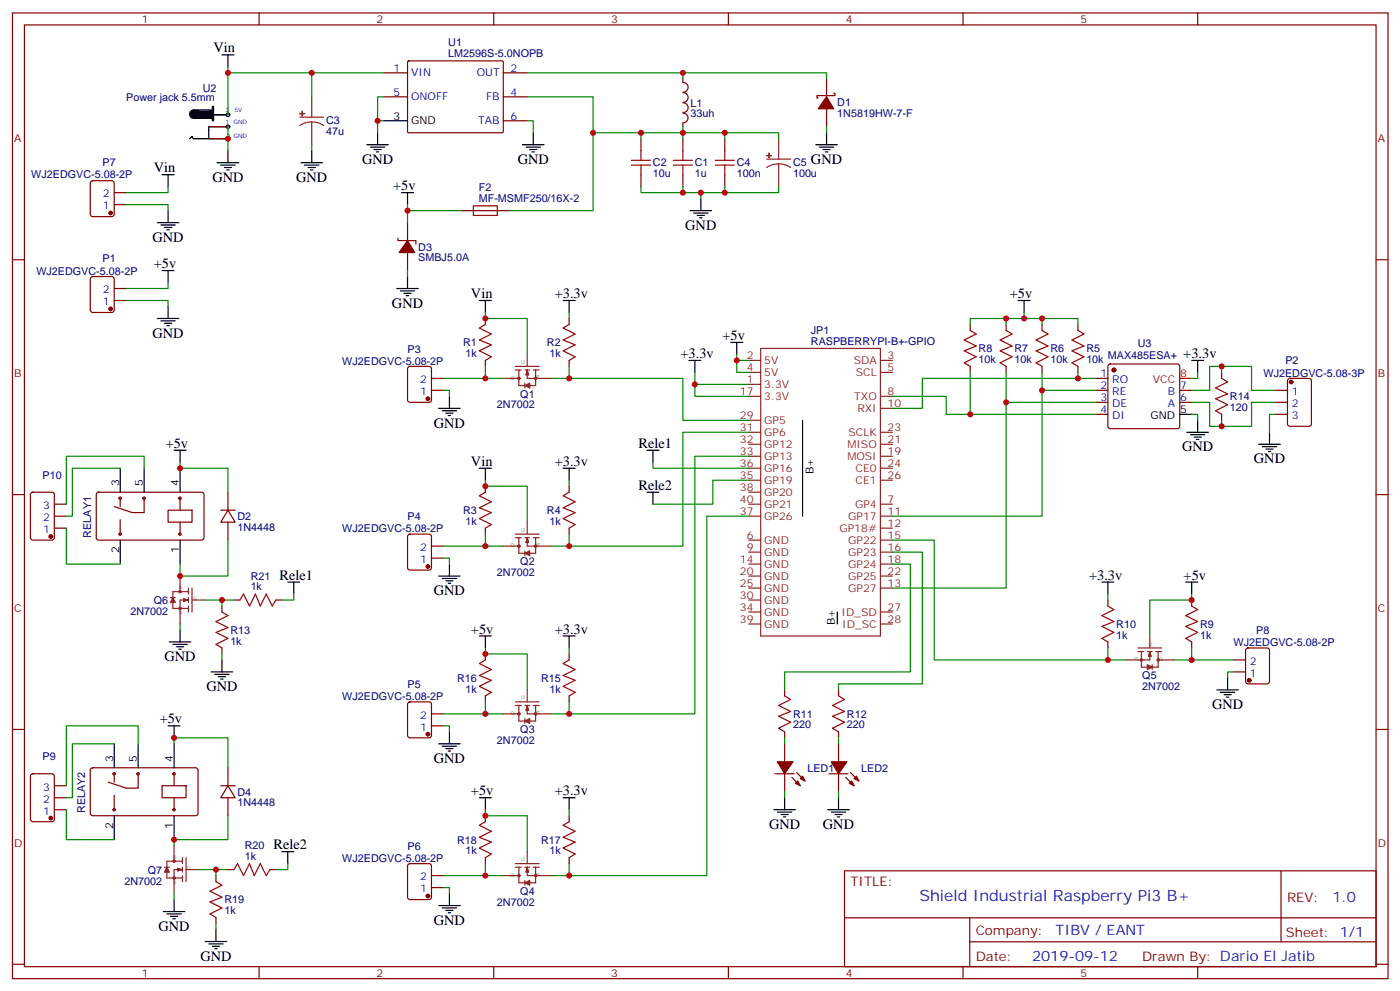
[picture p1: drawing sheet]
<svg xmlns="http://www.w3.org/2000/svg" width="413mm" height="292mm" viewBox="0 0 413 292" stroke-linecap="round" stroke-linejoin="round" font-family="sans-serif">
<g fill="none" stroke="#870000" stroke-width=".35">
<path d="M3.7 3.8h405.3v284.3h-405.3zM7.2 7.3h398.3v277.3h-398.3zM76.3 3.8v3.5M120.1 18.1l.3-.2 27.7 .1 .2 .3v20.6l-.3 .2-27.7-.1-.2-.3zM145.5 3.8v3.5M214.6 3.8v3.5M283.8 3.8v3.5M352.9 3.8v3.5M61.9 37.3h5.3M113 28.5h7.1M113 21.4h7.1M148.3 28.5h7.1"/>
<path d="M148.3 21.4h7.1M148.3 35.6h7.1M201.2 23.2v1.1M201.2 36.3v1M201.2 24.3a1.41 1.41 0 0 1 1.6 1.4 1.41 1.41 0 0 1-1.6 1.4M201.2 27.3a1.41 1.41 0 0 1 1.6 1.4 1.41 1.41 0 0 1-1.6 1.4M201.2 30.3a1.41 1.41 0 0 1 1.6 1.4 1.41 1.41 0 0 1-1.6 1.4M201.2 33.3a1.41 1.41 0 0 1 1.5 1.4 1.41 1.41 0 0 1-1.5 1.4M243.6 23.2v5.3M243.6 32v5.3M245.7 27.4h.3v.8h-5.3v.7h.4M26.8 53.4l.5-.2h5.6l.7 .4 .1 9.5-.5 .6-5.9 .1-.6-.5-.1-9.4z"/>
<path d="M33.7 56.7h3.5M61.9 40.9h5.3M188.9 40.9v3.5M188.9 51.4v3.6M201.2 40.9v3.5M201.2 51.4v3.6M213.6 40.9v3.5M213.6 51.4v3.6M3.7 76.5h3.5M33.7 60.3h3.5M117.3 70.1v.7h5.3v1.1M120.1 65.5v5.3"/>
<path d="M120.1 74.4v5.3M136 62h14.1M405.5 76.5h3.5M26.8 81.6l.5-.2h5.6l.7 .5 .1 9.4-.5 .6-5.9 .1-.6-.5-.1-9.4zM33.7 88.5h3.5M33.7 84.9h3.5M143 93.8v1.7M167.7 93.8v1.7M285.9 95.5v1.8M296.5 95.5v1.8M307.1 95.5v1.8M317.6 95.5v1.8"/>
<path d="M120.3 108.1l.5-.2h5.6l.7 .4v9.5l-.4 .6-5.9 .1-.7-.5v-9.4zM127.1 111.4h3.6M127.1 114.9h3.6M143 106.1v1.8M167.7 106.1v1.8M285.9 107.9v1.7M296.5 107.9v1.7M307.1 107.9v1.7M317.6 107.9v1.7M322.9 111.4h3.6M322.9 114.9h3.6M322.9 118.5h3.6"/>
<path d="M326.7 107.4l.5-.2h19.7l.5 .2 .2 .5v17.6l-.2 .5-.5 .2h-19.7l-.5-.2-.2-.5v-17.6zM347.6 114.9h3.6M347.6 118.5h3.6M360 109.6v1.8M375.8 114.9h3.6M375.8 118.5h3.6M379.6 111.6l.5-.2h5.6l.7 .4v13l-.4 .7h-5.9l-.7-.4v-13zM322.9 122h3.6M360 122v1.8M375.8 122h3.6M3.7 145.6h3.5M9.2 145.1l.5-.2h5.6l.7 .5v12.9l-.4 .7h-5.9l-.7-.4v-13z"/>
<path d="M16 155.5h3.5M16 152h3.5M16 148.4h3.5M28.6 145.1l.5-.2 30.6 .1 .4 .6-.1 13-.6 .4h-30.6l-.4-.7v-12.7zM35.4 146.7v2.5M35.4 153v4.3M42.5 146.7v4.2h-3.6l-5.2-1.7M49.5 150.2h7.1v3.5h-7.1zM53.1 146.7v3.5M53.1 153.7v3.6M65.1 150.2h4.2M67.2 150.2l2.1 3.5h-4.2z"/>
<path d="M67.2 144.9v5.3M67.2 153.7v5.3M120.3 157.5l.5-.2h5.6l.7 .4v9.4l-.4 .7-5.9 .1-.7-.5v-9.4zM143 143.2v1.7M143 155.5v1.8M167.7 143.2v1.7M167.7 155.5v1.8M405.5 145.6h3.5M65.4 178.4v1.8M68.9 176.7h1.8M81.3 176.7h1.7M127.1 164.3h3.6"/>
<path d="M127.1 160.8h3.6M326.5 176.7v1.7M351.2 176.7v1.7M65.4 190.8v1.7M143 192.5v1.8M167.7 192.5v1.8M326.5 189v1.8M351.2 189v1.8M363.5 197.8h3.5M363.5 194.3h3.5M367.3 191l.4-.2h5.7l.6 .4 .1 9.5-.5 .6-5.9 .1-.6-.5-.1-9.4zM3.7 214.8h3.5"/>
<path d="M120.3 206.9l.5-.2h5.6l.7 .4v9.4l-.4 .7h-5.9l-.7-.4v-9.4zM127.1 213.7h3.6M127.1 210.2h3.6M143 204.9v1.8M167.7 204.9v1.8M231.2 203.1v1.8M231.2 215.5v1.7M231.2 219v5.3M247.1 203.1v1.8M247.1 215.5v1.7M247.1 219v5.3M405.5 214.8h3.5"/>
<path d="M9.2 228l.5-.2h5.6l.7 .5v12.9l-.4 .7h-5.9l-.7-.4v-13zM16 238.4h3.5M16 234.9h3.5M16 231.4h3.5M26.8 226.3l.5-.2h30.6l.4 .7v12.9l-.7 .5-30.6-.1-.4-.6v-12.7zM33.7 227.8v2.5M33.7 234.2v4.2M40.7 227.8v4.3h-3.5l-5.3-1.8M47.8 231.4h7v3.5h-7zM51.3 227.8v3.6M51.3 234.9v3.5M65.1 231.4h4.2"/>
<path d="M67.2 231.4l2.1 3.5h-4.2zM67.2 226.1v5.3M67.2 234.9v5.3M228.4 227.8h5.6M231.2 227.8v5.3M233.3 228.9l2.5 2.5M234.7 227.5l2.5 2.4M244.3 227.8h5.6M247.1 227.8v5.3M249.2 228.9l2.5 2.5M250.6 227.5l2.5 2.4M63.6 257.8v1.8"/>
<path d="M67.2 256h1.7M79.5 256h1.8M120.3 254.5l.5-.2h5.6l.7 .4v9.5l-.4 .6-5.9 .1-.7-.5v-9.4zM127.1 257.8h3.6M143 240.2v1.7M143 252.5v1.8M167.7 240.2v1.7M167.7 252.5v1.8M248.8 256.4h156.7v28.2h-156.7zM377.5 256.4v20.9M63.6 270.2v1.7M127.1 261.3h3.6"/>
<path d="M248.9 270.2h156.5M285.8 277.3h119.6M285.8 270.2v14.2M3.7 283.9h3.5M76.3 284.6v3.5M145.5 284.6v3.5M214.6 284.6v3.5M283.8 284.6v3.5M352.9 284.6v3.5M405.5 283.9h3.5"/>
<circle cx="35.4" cy="146.7" r=".35"/>
<circle cx="35.4" cy="157.3" r=".35"/>
<circle cx="42.5" cy="146.7" r=".35"/>
<circle cx="53.1" cy="146.7" r=".35"/>
<circle cx="53.1" cy="157.3" r=".35"/>
<circle cx="33.7" cy="227.8" r=".35"/>
<circle cx="33.7" cy="238.4" r=".35"/>
<circle cx="40.7" cy="227.8" r=".35"/>
<circle cx="51.3" cy="238.4" r=".35"/>
<circle cx="51.3" cy="227.8" r=".35"/>
</g>
<g fill="none" stroke="#8c2424" stroke-width=".35">
<path d="M88.3 34.5h7.1M91.9 35.9l1.8 .2 1.7 .9M91.9 35.9l-1.9 .3-1.7 .8M91.9 28.5v6M91.9 35.9v6.7M225.9 46.8h7.1M229.4 48.3l1.9 .2 1.7 .8M229.4 48.3l-1.8 .2-1.7 .8M229.4 40.9v5.9M229.4 48.3v6.7M148.3 111.4h4.6M151.8 108.9h1.8"/>
<path d="M151.8 107.9h7.1M152.9 108.9v4.6h2.5M154.7 108.9h1.4M154.7 113.5l1.4-.7v1.4zM154.7 112.8v1.4M155 110.3h.7M155 110.3l.4-1 .3 1M155.4 108.9v2.5h7M155.4 104.4v3.5M155.4 108.9l.3 1.4M155.4 108.9l-.4 1.4M155.4 109.6l.3 .7"/>
<path d="M155.4 113.5l.7 .4M155.4 113.5l.3 .4M155.7 113.2l-.3 .3M156.1 113.2l-.7 .3M157.1 108.9h1.8M157.8 108.9v4.6h-2.1M220.6 113.2h3.6M220.6 106.1h3.6M220.6 109.6h3.6M220.6 116.7h3.6M224.2 102.6h35.2v84.7h-35.2zM259.4 106.1h3.6"/>
<path d="M259.4 109.6h3.6M259.4 116.7h3.6M220.6 134.3h3.6M220.6 130.8h3.6M220.6 127.3h3.6M220.6 137.9h3.6M220.6 123.8h3.6M259.4 134.3h3.6M259.4 130.8h3.6M259.4 127.3h3.6M259.4 137.9h3.6M259.4 120.2h3.6"/>
<path d="M151.8 158.3h1.8M151.8 157.3h7.1M152.9 158.3v4.6h2.5M154.7 158.3h1.4M155 159.7h.7M155 159.7l.4-1 .3 1M155.4 153.7v3.6M155.4 158.3v2.5h7M155.4 158.3l.3 1.4M155.4 158.3l-.4 1.4M155.4 159l.3 .7M157.1 158.3h1.8"/>
<path d="M157.8 158.3v4.6h-2.1M220.6 148.4h3.6M220.6 152h3.6M220.6 159h3.6M220.6 141.4h3.6M220.6 144.9h3.6M259.4 148.4h3.6M259.4 152h3.6M259.4 159h3.6M259.4 141.4h3.6M259.4 155.5h3.6M50.2 176h1.4"/>
<path d="M50.9 177v2.1h4.6M50.9 176l.7 1.4h-1.4zM50.9 176.7l-.3 .7M50.9 176.7l.4 .7M50.9 176.7l-.3 .3M50.9 176.7l.4 .3M53.1 169.6v4.6M54.1 176.3l1.4 .4M54.1 176.3v.7M54.1 176.3l1.1 .4-1.1 .3M54.8 176.7l-.7 .3M55.5 174.2h-4.6v2.5"/>
<path d="M55.5 176.7h-2.4v7M55.5 173.1v1.8M55.5 176v1.4M55.5 178.4v1.8M55.5 176.7l-1.4 .3M56.6 176.7h3.5M56.6 173.1v7.1M148.3 160.8h4.6M154.7 162.9l1.4-.7v1.4zM154.7 162.2v1.4M155.4 162.9l.7 .4M155.4 162.9l.3 .4"/>
<path d="M155.7 162.6l-.3 .3M156.1 162.6l-.7 .3M220.6 162.6h3.6M220.6 173.1h3.6M220.6 169.6h3.6M220.6 166.1h3.6M220.6 176.7h3.6M259.4 162.6h3.6M259.4 173.1h3.6M259.4 169.6h3.6M259.4 166.1h3.6M220.6 180.2h3.6"/>
<path d="M220.6 183.7h3.6M259.4 180.2h3.6M259.4 183.7h3.6M335.3 191.8h1.7M335.3 190.8h7M336.3 191.8v4.6h2.2M338.1 191.8h1.4M338.1 195.7l1.4 .7-1.4 .7zM338.1 196.1l.7 .3M338.5 193.3h.7M338.5 193.3l.3-1.1 .4 1.1M338.5 196.1l.3 .3"/>
<path d="M338.8 191.8v2.5h-7M338.8 187.3v3.5M338.8 191.8l-.3 1.5M338.8 191.8l.4 1.5M338.8 192.5l-.3 .8M338.8 196.4l-.7 .4M338.8 196.4l-.3 .4M339.5 195.7v1.4M340.6 191.8h1.7M341.3 191.8v4.6h-2.5M341.3 194.3h4.6M148.3 210.2h4.6"/>
<path d="M151.8 207.7h1.8M151.8 206.7h7.1M152.9 207.7v4.6h2.5M154.7 212.3l1.4-.7v1.4zM154.7 211.6v1.4M154.7 207.7h1.4M155 209.1h.7M155 209.1l.4-1 .3 1M155.4 203.1v3.6M155.4 207.7v2.5h7M155.4 207.7l.3 1.4M155.4 207.7l-.4 1.4"/>
<path d="M155.4 208.4l.3 .7M155.4 212.3l.7 .4M155.4 212.3l.3 .4M155.7 211.9l-.3 .4M156.1 211.9l-.7 .4M157.1 207.7h1.8M157.8 207.7v4.6h-2.1M48.5 255.3h1.4M49.2 255.3l.7 1.5h-1.4zM49.2 256.4v2.1h4.6M49.2 256l-.4 .8M49.2 256l.3 .8"/>
<path d="M49.2 256l-.4 .4M49.2 256l.3 .4M51.3 249v4.6M52.4 255.7l1.4 .3M52.4 255.7v.7M52.4 255.7l1 .3-1 .4M53.1 256l-.7 .4M53.8 253.6h-4.6v2.4M53.8 256h-2.5v7.1M53.8 252.5v1.8M53.8 255.3v1.5M53.8 257.8v1.8"/>
<path d="M53.8 256l-1.4 .4M54.8 252.5v7.1M54.8 256h3.5M148.3 257.8h4.6M151.8 255.3h1.8M151.8 254.3h7.1M152.9 255.3v4.6h2.5M154.7 259.9l1.4-.7v1.4zM154.7 259.2v1.4M154.7 255.3h1.4M155 256.8h.7M155 256.8l.4-1.1 .3 1.1"/>
<path d="M155.4 250.8v3.5M155.4 255.3v2.5h7M155.4 255.3l.3 1.5M155.4 255.3l-.4 1.5M155.4 256l.3 .8M155.4 259.9l.7 .4M155.4 259.9l.3 .4M155.7 259.6l-.3 .3M156.1 259.6l-.7 .3M157.1 255.3h1.8M157.8 255.3v4.6h-2.1"/>
<circle cx="152.9" cy="111.4" r=".35"/>
<circle cx="157.8" cy="111.4" r=".35"/>
<circle cx="53.1" cy="174.2" r=".35"/>
<circle cx="53.1" cy="179.1" r=".35"/>
<circle cx="152.9" cy="160.8" r=".35"/>
<circle cx="157.8" cy="160.8" r=".35"/>
<circle cx="336.3" cy="194.3" r=".35"/>
<circle cx="341.3" cy="194.3" r=".35"/>
<circle cx="152.9" cy="210.2" r=".35"/>
<circle cx="157.8" cy="210.2" r=".35"/>
<circle cx="51.3" cy="253.6" r=".35"/>
<circle cx="51.3" cy="258.5" r=".35"/>
<circle cx="152.9" cy="257.8" r=".35"/>
<circle cx="157.8" cy="257.8" r=".35"/>
</g>
<g fill="none" stroke="#000" stroke-width=".35">
<path d="M65.4 16.2h3.5M67.2 16.2v3.5M56.6 32.7h2.1l.4 .7h-3.2l2.8-.3h-2.5l.4-.4-.4 1.4v-.7l3.9 .4-2.1 .7h-1.4v-.7l-.4 .7 1.1-1.1-.7 .4h2.1l-1.4 .3-.4 .4v-.7l1.4 .3-.3 .4-1.1-.4h1.1M56.9 32.4h5.7v2.5h-5.3h.7M58 32.7h4.6l-4.3 .4h3.9M58.3 33.1h4.3v.3h-4.3v.4h4.3v.3h-4.3v.4h4.3v.4h-4.6v-.4h.7M61.9 33.8h5.3M62.6 32.4v-1.1h.3v3.9h-.3v-1.4M62.9 34.5l-.3 .4v.7h.3v-.7M66.5 37.3h-5v3.6M111.3 39.1v3.5M113 35.6h7.1"/>
<path d="M157.1 39.1v3.5M243.6 39.1v3.5M47.8 51.4h3.5M49.5 51.4v3.6M55.9 40.9l.7-.8 .3 .8h9.6M64 47.9h6.3M65.1 48.6h4.2M66.1 49.3h2.1M66.8 50h.7M67.2 44.4v3.5M88.7 47.9h6.3M89.7 48.6h4.3"/>
<path d="M90.8 49.3h2.1M91.5 50h.7M91.9 44.4v3.5M108.1 42.6h6.3M109.1 43.3h4.3M110.2 44h2.1M110.9 44.7h.7M118.3 56.7h3.5M120.1 56.7v3.6M154 42.6h6.3M155 43.3h4.2M156.1 44h2.1"/>
<path d="M156.8 44.7h.7M206.5 58.5v3.5M240.4 42.6h6.3M241.4 43.3h4.3M242.5 44h2.1M243.2 44.7h.7M46.4 65.5h6.3M47.4 66.3h4.2M47.8 79.7h3.5M48.5 67h2.1M49.2 67.7h.7M49.5 62v3.5"/>
<path d="M49.5 79.7v3.5M203.3 62h6.4M204.4 62.7h4.2M205.5 63.4h2.1M206.2 64.1h.7M46.4 93.8h6.3M47.4 94.5h4.2M48.5 95.2h2.1M49.2 95.9h.7M49.5 90.2v3.6M116.9 84.9h6.4M118 85.7h4.2"/>
<path d="M119 86.4h2.1M119.7 87.1h.7M120.1 81.4v3.5M141.3 88.5h3.5M143 88.5v3.5M165.9 88.5h3.6M167.7 88.5v3.5M300 88.5h3.5M301.8 88.5v3.5M132.4 116.7v3.5M203 106.1h3.5M204.8 106.1v3.5"/>
<path d="M215.3 100.8h3.6M217.1 100.8v3.6M351.2 106.1h3.5M352.9 106.1v3.5M35.4 137.9v7M42.5 137.9v7M51.3 132.6h3.5M53.1 132.6v3.5M53.1 137.9v7M129.3 120.2h6.3M130.3 120.9h4.2M131.4 121.6h2.1"/>
<path d="M132.1 122.3h.7M141.3 137.9h3.5M143 137.9v3.5M165.9 137.9h3.6M167.7 137.9v3.5M190.6 132.6h3.6M192.4 132.6v3.5M236.5 123.8v28.2M347.6 122h3.6M349.7 127.3h6.4M350.8 128h4.2M351.9 128.7h2.1"/>
<path d="M352.6 129.4h.7M352.9 123.8v3.5M370.9 130.8h6.4M372 131.5h4.2M373 132.2h2.1M373.7 132.9h.7M374.1 127.3v3.5M35.4 159v7.1M53.1 159v7.1M190.6 144.9h3.6M192.4 144.9v3.5M84.8 171.4h3.5"/>
<path d="M86.6 171.4v3.5M129.3 169.6h6.3M130.3 170.3h4.2M131.4 171h2.1M132.1 171.7h.7M132.4 166.1v3.5M324.7 171.4h3.5M326.5 171.4v3.5M349.4 171.4h3.5M351.2 171.4v3.5M49.9 189h6.3M50.9 189.7h4.3"/>
<path d="M52 190.4h2.1M52.7 191.1h.7M53.1 185.5v3.5M62.2 197.8h6.4M63.3 198.5h4.2M64.3 199.2h2.2M65.1 200h.7M65.4 194.3v3.5M141.3 187.3h3.5M143 187.3v3.5M165.9 187.3h3.6M167.7 187.3v3.5"/>
<path d="M246.7 180.2v3.5M361.7 199.6v3.5M33.7 219v7.1M40.7 219v7.1M49.5 213.7h3.6M51.3 213.7v3.5M51.3 219v7.1M129.3 219h6.3M130.3 219.7h4.2M132.4 215.5v3.5M358.6 203.1h6.3M359.6 203.8h4.3"/>
<path d="M360.7 204.5h2.1M361.4 205.2h.7M131.4 220.4h2.1M132.1 221.1h.7M141.3 234.9h3.5M143 234.9v3.5M165.9 234.9h3.6M167.7 234.9v3.5M228 238.4h6.4M229.1 239.1h4.2M230.2 239.8h2.1M231.2 234.9v3.5"/>
<path d="M243.9 238.4h6.4M245 239.1h4.2M246 239.8h2.1M247.1 234.9v3.5M33.7 240.2v7M51.3 240.2v7M83 250.8h3.6M84.8 250.8v3.5M230.9 240.5h.7M246.7 240.5h.7M48.1 268.4h6.4M49.2 269.1h4.2"/>
<path d="M50.2 269.8h2.2M50.9 270.5h.7M51.3 264.9v3.5M60.5 277.2h6.3M61.5 277.9h4.3M62.6 278.6h2.1M63.3 279.3h.7M63.6 273.7v3.5M129.3 266.6h6.3M130.3 267.3h4.2M131.4 268h2.1M132.1 268.7h.7"/>
<path d="M132.4 263.1v3.5"/>
<circle cx="57.1" cy="33.6" r="1.23"/>
<circle cx="67.2" cy="33.8" r=".53"/>
<circle cx="67.2" cy="37.3" r=".53"/>
<circle cx="67.2" cy="40.9" r=".53"/>
</g>
<g fill="none" stroke="#a10000" stroke-width=".35">
<path d="M186.1 48.6h5.6M186.1 47.2h5.6M188.9 44.4v2.8M188.9 48.6v2.8M198.4 48.6h5.6M198.4 47.2h5.6M201.2 44.4v2.8M201.2 48.6v2.8M210.7 48.6h5.7M210.7 47.2h5.7M213.6 44.4v2.8M213.6 48.6v2.8"/>
<path d="M139.5 60.6h7v2.8h-7zM143 95.5l-1.7 1.1 3.5 1.8-3.5 1.7 3.5 1.4-3.5 1.8 3.5 1.8-1.8 1M167.7 95.5l-1.8 1.1 3.6 1.8-3.6 1.7 3.6 1.4-3.6 1.8 3.6 1.8-1.8 1M285.9 97.3l1.8 1.1-3.6 1.7 3.6 1.8-3.6 1.4 3.6 1.8-3.6 1.7 1.8 1.1M296.5 97.3l1.7 1.1-3.5 1.7 3.5 1.8-3.5 1.4 3.5 1.8-3.5 1.7 1.8 1.1M307.1 97.3l1.7 1.1-3.5 1.7 3.5 1.8-3.5 1.4 3.5 1.8-3.5 1.7 1.8 1.1M317.6 97.3l1.8 1.1-3.5 1.7 3.5 1.8-3.5 1.4 3.5 1.8-3.5 1.7 1.7 1.1M360 111.4l1.7 1.1-3.5 1.7 3.5 1.8-3.5 1.4 3.5 1.8-3.5 1.7 1.8 1.1M143 144.9l-1.7 1.1 3.5 1.7-3.5 1.8 3.5 1.4-3.5 1.8 3.5 1.7-1.8 1.1M167.7 144.9l-1.8 1.1 3.6 1.7-3.6 1.8 3.6 1.4-3.6 1.8 3.6 1.7-1.8 1.1M70.7 176.7l1.1-1.8 1.7 3.5 1.8-3.5 1.4 3.5 1.8-3.5 1.7 3.5 1.1-1.7M326.5 178.4l1.7 1.1-3.5 1.8 3.5 1.7-3.5 1.4 3.5 1.8-3.5 1.8 1.8 1"/>
<path d="M351.2 178.4l1.7 1.1-3.5 1.8 3.5 1.7-3.5 1.4 3.5 1.8-3.5 1.8 1.8 1M65.4 180.2l1.8 1.1-3.6 1.7 3.6 1.8-3.6 1.4 3.6 1.8-3.6 1.7 1.8 1.1M143 194.3l-1.7 1.1 3.5 1.7-3.5 1.8 3.5 1.4-3.5 1.8 3.5 1.7-1.8 1.1M167.7 194.3l-1.8 1.1 3.6 1.7-3.6 1.8 3.6 1.4-3.6 1.8 3.6 1.7-1.8 1.1M231.2 204.9l1.8 1.1-3.6 1.7 3.6 1.8-3.6 1.4 3.6 1.8-3.6 1.7 1.8 1.1M247.1 204.9l1.7 1.1-3.5 1.7 3.5 1.8-3.5 1.4 3.5 1.8-3.5 1.7 1.8 1.1M63.6 259.6l1.8 1-3.5 1.8 3.5 1.8-3.5 1.4 3.5 1.7-3.5 1.8 1.7 1.1M68.9 256l1.1-1.7 1.8 3.5 1.7-3.5 1.4 3.5 1.8-3.5 1.8 3.5 1-1.8M143 241.9l-1.7 1.1 3.5 1.8-3.5 1.7 3.5 1.4-3.5 1.8 3.5 1.8-1.8 1M167.7 241.9l-1.8 1.1 3.6 1.8-3.6 1.7 3.6 1.4-3.6 1.8 3.6 1.8-1.8 1"/>
</g>
<g fill="#870000" stroke="#870000" stroke-width=".35">
<path d="M243.6 28.5l2.1 3.5h-4.6z"/>
<path d="M120.1 70.8l2.1 3.6h-4.6z"/>
<path d="M235.1 229.9l.7 1.5-1.4-.8z"/>
<path d="M235.8 229.2l.7-.7 .7 1.4z"/>
<path d="M229.1 224.3h4.6l-2.5 3.5z"/>
<path d="M251 229.9l.7 1.5-1.4-.8z"/>
<path d="M251.7 229.2l.7-.7 .7 1.4z"/>
<path d="M245 224.3h4.6l-2.5 3.5z"/>
<circle cx="328.2" cy="108.9" r=".53"/>
<circle cx="32.6" cy="90.9" r=".53"/>
<circle cx="380.4" cy="112.5" r=".53"/>
<circle cx="126.1" cy="117.4" r=".53"/>
<circle cx="126.1" cy="166.8" r=".53"/>
<circle cx="126.1" cy="216.2" r=".53"/>
<circle cx="126.1" cy="263.8" r=".53"/>
<circle cx="32.6" cy="62.7" r=".53"/>
<circle cx="368.1" cy="200.3" r=".53"/>
<circle cx="15" cy="240.9" r=".53"/>
<circle cx="15" cy="158" r=".53"/>
</g>
<path d="M347.6 111.4h3.6" fill="none" stroke="#f00" stroke-width=".35"/>
<g fill="#8c2424" stroke="#8c2424" stroke-width=".35">
<path d="M88.3 33.4l1.4 .1z"/>
<path d="M89 32.7l.1 1.4z"/>
<path d="M225.9 45.8h1.4z"/>
<path d="M226.6 45.1l.1 1.4z"/>
</g>
<g fill="none" stroke="#008700" stroke-width=".35">
<path d="M67.2 19.7v14.1M67.2 37.3v7.1M67.2 21.4h45.8M91.9 21.4v7.1M113 35.6h-1.7v3.5M113 28.5h-1.7v7.1M155.4 35.6h1.7v3.5M155.4 21.4h45.8v1.8M155.4 28.5h19.4v10.6h14.1M174.8 39.1v22.9h-24.7M201.2 21.4h42.4v1.8M201.2 37.3v3.6"/>
<path d="M213.6 39.1h15.8v1.8M243.6 37.3v1.8M49.5 55v1.7h-12.3M91.9 42.6v1.8M188.9 40.9v-1.8h24.7v1.8M188.9 55v1.7h12.3M201.2 55v1.7h12.4v-1.7M206.5 56.7v1.8M229.4 55v1.7h-15.8M37.2 60.3h12.3v1.7M120.1 60.3v5.2M120.1 79.7v1.7"/>
<path d="M120.1 62h15.9M37.2 88.5h12.3v1.7M49.5 83.2v1.7h-12.3M143 92v1.8h12.4v10.6M167.7 92v1.8M285.9 95.5v-1.7h31.7v1.7M296.5 93.8v1.7M301.8 92v1.8M307.1 93.8v1.7M130.7 114.9h1.7v1.8M130.7 111.4h12.3M143 107.9v3.5h5.3"/>
<path d="M167.7 107.9v3.5h-5.3M167.7 111.4h33.5v12.4h19.4M204.8 109.6v3.6h15.8M204.8 113.2v3.5h15.8M217.1 104.4v1.7h3.5M217.1 106.1v3.5h3.5M263 116.7h15.8v5.3h7.1M285.9 109.6v12.4h37M296.5 109.6v8.9h26.4M296.5 118.5v54.6h-33.5M307.1 109.6v5.3h15.8M307.1 114.9v37.1h-44.1"/>
<path d="M317.6 109.6v1.8h5.3M317.6 111.4h-45.8v8.8h-8.8M351.2 118.5h5.2v7h3.6v-1.7M352.9 109.6v1.8h-1.7M360 109.6v-1.7h-3.6v7h-5.2M360 107.9h8.8v7h7M375.8 118.5h-7v7h-8.8M35.4 137.9h-14.1v14.1h-1.8M42.5 137.9v-3.6h-23v14.1M53.1 136.1v1.8h14.1v7M192.4 136.1v1.8h28.2M220.6 127.3h-19.4v33.5h-33.5"/>
<path d="M220.6 134.3h-15.8v75.9h-37.1M351.2 122h1.7v1.8M375.8 122h-1.7v5.3M19.5 155.5v10.6h15.9M67.2 159v10.6h-14.1v-3.5M143 157.3v3.5h5.3M143 141.4v1.8h12.4v10.5M167.7 157.3v3.5h-5.3M167.7 141.4v1.8M220.6 152h-12.3v105.8h-40.6M220.6 141.4h-10.6v7h-17.6M263 159h12.3v35.3h51.2"/>
<path d="M60.1 176.7h8.8M65.4 176.7v1.7M86.6 174.9v1.8h-3.6M130.7 164.3h1.7v1.8M130.7 160.8h12.3M263 162.6h8.8v38.8h-24.7v1.7M263 166.1h5.3v31.7h-37.1v5.3M326.5 174.9v1.8M351.2 174.9v1.8h-12.4v10.6M53.1 183.7v1.8M65.4 192.5v1.8M143 190.8v1.7h12.4v10.6"/>
<path d="M167.7 190.8v1.7M326.5 190.8v3.5h5.3M351.2 190.8v3.5h-5.3M351.2 194.3h12.3M363.5 197.8h-1.8v1.8M33.7 219h-12.4v15.9h-1.8M40.7 219v-5.3h-21.2v17.7M51.3 219v-1.8h15.9v8.9M130.7 213.7h1.7v1.8M130.7 210.2h12.3M143 206.7v3.5h5.3M167.7 206.7v3.5h-5.3"/>
<path d="M231.2 217.2v1.8M247.1 217.2v1.8M19.5 238.4v8.8h14.2M143 238.4v1.8h12.4v10.6M167.7 238.4v1.8M231.2 233.1v1.8M247.1 233.1v1.8M58.3 256h8.9M63.6 256v1.8M67.2 240.2v7h-15.9v1.8M84.8 254.3v1.7h-3.5M130.7 257.8h12.3"/>
<path d="M143 254.3v3.5h5.3M167.7 254.3v3.5h-5.3M51.3 263.1v1.8M63.6 271.9v1.8M130.7 261.3h1.7v1.8"/>
</g>
<g fill="#c00">
<circle cx="53.1" cy="137.9" r=".88"/>
<circle cx="53.1" cy="169.6" r=".88"/>
<circle cx="65.4" cy="176.7" r=".88"/>
<circle cx="206.5" cy="56.7" r=".88"/>
<circle cx="213.6" cy="39.1" r=".88"/>
<circle cx="326.5" cy="194.3" r=".88"/>
<circle cx="167.7" cy="210.2" r=".88"/>
<circle cx="143" cy="210.2" r=".88"/>
<circle cx="143" cy="192.5" r=".88"/>
<circle cx="167.7" cy="160.8" r=".88"/>
<circle cx="360" cy="107.9" r=".88"/>
<circle cx="307.1" cy="114.9" r=".88"/>
<circle cx="317.6" cy="111.4" r=".88"/>
<circle cx="285.9" cy="122" r=".88"/>
<circle cx="307.1" cy="93.8" r=".88"/>
<circle cx="201.2" cy="21.4" r=".88"/>
<circle cx="201.2" cy="56.7" r=".88"/>
<circle cx="201.2" cy="39.1" r=".88"/>
<circle cx="67.2" cy="21.4" r=".88"/>
<circle cx="91.9" cy="21.4" r=".88"/>
<circle cx="67.2" cy="40.9" r=".88"/>
<circle cx="143" cy="143.2" r=".88"/>
<circle cx="143" cy="93.8" r=".88"/>
<circle cx="204.8" cy="113.2" r=".88"/>
<circle cx="217.1" cy="106.1" r=".88"/>
<circle cx="111.3" cy="35.6" r=".88"/>
<circle cx="120.1" cy="62" r=".88"/>
<circle cx="188.9" cy="39.1" r=".88"/>
<circle cx="174.8" cy="39.1" r=".88"/>
<circle cx="296.5" cy="93.8" r=".88"/>
<circle cx="301.8" cy="93.8" r=".88"/>
<circle cx="296.5" cy="118.5" r=".88"/>
<circle cx="360" cy="125.5" r=".88"/>
<circle cx="167.7" cy="111.4" r=".88"/>
<circle cx="143" cy="111.4" r=".88"/>
<circle cx="143" cy="160.8" r=".88"/>
<circle cx="143" cy="240.2" r=".88"/>
<circle cx="143" cy="257.8" r=".88"/>
<circle cx="167.7" cy="257.8" r=".88"/>
<circle cx="351.2" cy="194.3" r=".88"/>
<circle cx="351.2" cy="176.7" r=".88"/>
<circle cx="213.6" cy="56.7" r=".88"/>
<circle cx="63.6" cy="256" r=".88"/>
<circle cx="51.3" cy="217.2" r=".88"/>
<circle cx="51.3" cy="247.2" r=".88"/>
</g>
<text font-size="4.6" fill="#00f" x="270.9" y="265.4">Shield Industrial Raspberry Pi3 B+</text>
<g font-size="4.2">
<text x="62.9" y="15.5">Vin</text>
<text x="45.3" y="50.7">Vin</text>
<text x="62.6" y="53.6">GND</text>
<text x="87.3" y="53.6">GND</text>
<text x="106.7" y="48.3">GND</text>
<text x="152.5" y="48.3">GND</text>
<text x="239" y="48.3">GND</text>
<text x="115.9" y="56">+5v</text>
<text x="44.9" y="71.2">GND</text>
<text x="201.9" y="67.7">GND</text>
<text x="45.3" y="79">+5v</text>
<text x="138.8" y="87.8">Vin</text>
<text x="163.5" y="87.8">+3.3v</text>
<text x="297.5" y="87.8">+5v</text>
<text x="115.5" y="90.6">GND</text>
<text x="44.9" y="99.4">GND</text>
<text x="212.9" y="100.1">+5v</text>
<text x="200.5" y="105.4">+3.3v</text>
<text x="348.7" y="105.4">+3.3v</text>
<text x="127.8" y="125.9">GND</text>
<text x="48.8" y="131.9">+5v</text>
<text x="188.2" y="131.9">Rele1</text>
<text x="138.8" y="137.2">Vin</text>
<text x="163.5" y="137.2">+3.3v</text>
<text x="348.3" y="132.9">GND</text>
<text x="369.5" y="136.5">GND</text>
<text x="188.2" y="144.2">Rele2</text>
<text x="82.3" y="170.7">Rele1</text>
<text x="320.9" y="170.7">+3.3v</text>
<text x="348.8" y="170.7">+5v</text>
<text x="127.8" y="175.3">GND</text>
<text x="138.8" y="186.5">+5v</text>
<text x="163.5" y="186.5">+3.3v</text>
<text x="48.5" y="194.7">GND</text>
<text x="60.8" y="203.5">GND</text>
<text x="357.2" y="208.8">GND</text>
<text x="47.1" y="213">+5v</text>
<text x="127.8" y="224.6">GND</text>
<text x="138.8" y="234.2">+5v</text>
<text x="163.5" y="234.2">+3.3v</text>
<text x="226.6" y="244.1">GND</text>
<text x="242.5" y="244.1">GND</text>
<text x="80.6" y="250">Rele2</text>
<text x="46.7" y="274">GND</text>
<text x="127.8" y="272.3">GND</text>
<text x="59.1" y="282.9">GND</text>
</g>
<g font-size="4.2" fill="#00f">
<text x="392.6" y="265.7">1.0</text>
<text x="311" y="275.2">TIBV / EANT</text>
<text x="304.1" y="283">2019-09-12</text>
</g>
<g font-size="3.9" fill="#800">
<text x="250.6" y="261">TITLE:</text>
<text x="379.2" y="265.7">REV:</text>
<text x="287.5" y="275.2">Company:</text>
<text x="378.9" y="275.8">Sheet: 1/1</text>
<text x="287.5" y="282.9">Date:</text>
<text x="336.6" y="282.9">Drawn By: Dario El Jatib</text>
</g>
<g font-size="3.2" fill="#800">
<text x="41.8" y="6.8">1</text>
<text x="110.9" y="6.8">2</text>
<text x="180.1" y="6.8">3</text>
<text x="249.2" y="6.8">4</text>
<text x="318.3" y="6.8">5</text>
<text x="4.2" y="41.9">A</text>
<text x="406" y="41.9">A</text>
<text x="4.2" y="111.1">B</text>
<text x="406" y="111.1">B</text>
<text x="4.2" y="180.2">C</text>
<text x="406" y="180.2">C</text>
<text x="4.2" y="249.3">D</text>
<text x="406" y="249.3">D</text>
<text x="41.8" y="287.6">1</text>
<text x="110.9" y="287.6">2</text>
<text x="180.1" y="287.6">3</text>
<text x="249.2" y="287.6">4</text>
<text x="318.3" y="287.6">5</text>
</g>
<g font-size="3.2" fill="#000080">
<text x="132.1" y="16.9">LM2596S-5.0NOPB</text>
<text x="132.1" y="13.7">U1</text>
<text x="37.2" y="29.7">Power jack 5.5mm</text>
<text x="59.8" y="27.1">U2</text>
<text x="203.5" y="34.6">33uh</text>
<text x="203.5" y="31.4">L1</text>
<text x="246.7" y="34.5">1N5819HW-7-F</text>
<text x="246.7" y="31.3">D1</text>
<text x="96.1" y="39.9">47u</text>
<text x="96.1" y="36.6">C3</text>
<text x="9.2" y="52.5">WJ2EDGVC-5.08-2P</text>
<text x="30.2" y="48.9">P7</text>
<text x="192.4" y="52.2">10u</text>
<text x="192.4" y="49">C2</text>
<text x="204.8" y="52.2">1u</text>
<text x="204.8" y="49">C1</text>
<text x="217.1" y="52.2">100n</text>
<text x="217.1" y="49">C4</text>
<text x="233.7" y="52.2">100u</text>
<text x="233.7" y="49">C5</text>
<text x="141.1" y="59.5">MF-MSMF250/16X-2</text>
<text x="141.1" y="56.3">F2</text>
<text x="30.2" y="77.2">P1</text>
<text x="123.3" y="77">SMBJ5.0A</text>
<text x="123.3" y="73.8">D3</text>
<text x="10.7" y="80.9">WJ2EDGVC-5.08-2P</text>
<text x="136.5" y="102">R1</text>
<text x="161.2" y="102">R2</text>
<text x="239" y="101.5">RASPBERRYPI-B+-GPIO</text>
<text x="239" y="98.4">JP1</text>
<text x="100.9" y="107.3">WJ2EDGVC-5.08-2P</text>
<text x="120.1" y="103.8">P3</text>
<text x="137.2" y="105.2">1k</text>
<text x="161.9" y="105.2">1k</text>
<text x="288.4" y="106.9">10k</text>
<text x="288.4" y="103.8">R8</text>
<text x="298.9" y="106.9">10k</text>
<text x="298.9" y="103.8">R7</text>
<text x="309.5" y="106.9">10k</text>
<text x="309.5" y="103.8">R6</text>
<text x="320.1" y="106.9">10k</text>
<text x="320.1" y="103.8">R5</text>
<text x="326.5" y="105.6">MAX485ESA+</text>
<text x="335.3" y="102.1">U3</text>
<text x="378.8" y="107.1">P2</text>
<text x="372.3" y="110.9">WJ2EDGVC-5.08-3P</text>
<text x="153.3" y="117.1">Q1</text>
<text x="362.4" y="117.9">R14</text>
<text x="146.4" y="120.2">2N7002</text>
<text x="362.4" y="121">120</text>
<text x="12.5" y="140.9">P10</text>
<text x="70" y="153.1">D2</text>
<text x="120.1" y="153.2">P4</text>
<text x="136.5" y="151.3">R3</text>
<text x="137.2" y="154.6">1k</text>
<text x="161.2" y="151.3">R4</text>
<text x="161.9" y="154.6">1k</text>
<text x="26.9" y="158.3" transform="rotate(-90 26.9 158.3)">RELAY1</text>
<text x="70" y="156.3">1N4448</text>
<text x="100.9" y="156.7">WJ2EDGVC-5.08-2P</text>
<text x="153.3" y="166.4">Q2</text>
<text x="73.9" y="173.8">1k</text>
<text x="73.9" y="170.6">R21</text>
<text x="146.4" y="169.6">2N7002</text>
<text x="45.3" y="177.9">Q6</text>
<text x="38.4" y="181.1">2N7002</text>
<text x="328.9" y="184.9">R10</text>
<text x="353.6" y="184.9">R9</text>
<text x="67.9" y="189.8">1k</text>
<text x="67.9" y="186.5">R13</text>
<text x="328.9" y="188.1">1k</text>
<text x="353.6" y="188.1">1k</text>
<text x="363.5" y="190.2">WJ2EDGVC-5.08-2P</text>
<text x="370.2" y="186.7">P8</text>
<text x="120.1" y="202.6">P5</text>
<text x="134.7" y="200.7">R16</text>
<text x="137.2" y="204">1k</text>
<text x="159.4" y="200.7">R15</text>
<text x="161.9" y="204">1k</text>
<text x="336.6" y="203.1">2N7002</text>
<text x="336.6" y="200">Q5</text>
<text x="100.9" y="206.1">WJ2EDGVC-5.08-2P</text>
<text x="153.3" y="215.8">Q3</text>
<text x="233.7" y="214.5">220</text>
<text x="233.7" y="211.4">R11</text>
<text x="249.6" y="214.5">220</text>
<text x="249.6" y="211.4">R12</text>
<text x="146.4" y="219">2N7002</text>
<text x="12.5" y="223.8">P9</text>
<text x="237.9" y="227.2">LED1</text>
<text x="253.8" y="227.2">LED2</text>
<text x="25.1" y="239.4" transform="rotate(-90 25.1 239.4)">RELAY2</text>
<text x="70" y="237.5">1N4448</text>
<text x="70" y="234.2">D4</text>
<text x="72.1" y="250">R20</text>
<text x="120.1" y="250.2">P6</text>
<text x="134.7" y="248.4">R18</text>
<text x="137.2" y="251.6">1k</text>
<text x="159.4" y="248.4">R17</text>
<text x="161.9" y="251.6">1k</text>
<text x="43.5" y="257.3">Q7</text>
<text x="72.1" y="253.2">1k</text>
<text x="100.9" y="253.7">WJ2EDGVC-5.08-2P</text>
<text x="36.6" y="260.4">2N7002</text>
<text x="153.3" y="263.5">Q4</text>
<text x="66.1" y="269.2">1k</text>
<text x="66.1" y="265.9">R19</text>
<text x="146.4" y="266.6">2N7002</text>
</g>
<g font-size="3.2" fill="#00f">
<text x="116" y="21.1">1</text>
<text x="121.1" y="22.5">VIN</text>
<text x="140.5" y="22.5">OUT</text>
<text x="150.4" y="21.1">2</text>
<text x="116" y="28.2">5</text>
<text x="121.1" y="29.6">ONOFF</text>
<text x="143.3" y="29.6">FB</text>
<text x="150.4" y="28.2">4</text>
<text x="150.4" y="35.2">6</text>
<text x="140.9" y="36.6">TAB</text>
<text x="30.3" y="58.1">2</text>
<text x="30.3" y="61.7">1</text>
<text x="30.3" y="89.9">1</text>
<text x="30.3" y="86.4">2</text>
<text x="123.8" y="112.8">2</text>
<text x="324.3" y="111.1">1</text>
<text x="327.8" y="112.8">RO</text>
<text x="123.8" y="116.3">1</text>
<text x="324.3" y="114.6">2</text>
<text x="324.3" y="118.1">3</text>
<text x="327.8" y="116.3">RE</text>
<text x="327.8" y="119.9">DE</text>
<text x="344.1" y="116.3">B</text>
<text x="344.2" y="119.9">A</text>
<text x="347.8" y="118.1">6</text>
<text x="347.8" y="114.6">7</text>
<text x="380.7" y="116.3">1</text>
<text x="380.7" y="119.9">2</text>
<text x="324.3" y="121.6">4</text>
<text x="327.8" y="123.4">DI</text>
<text x="380.7" y="123.4">3</text>
<text x="12.7" y="149.9">3</text>
<text x="12.7" y="153.4">2</text>
<text x="12.7" y="156.9">1</text>
<text x="123.8" y="165.7">1</text>
<text x="123.8" y="162.2">2</text>
<text x="368.3" y="195.7">2</text>
<text x="368.3" y="199.2">1</text>
<text x="123.8" y="215.1">1</text>
<text x="123.8" y="211.6">2</text>
<text x="12.7" y="232.8">3</text>
<text x="12.7" y="239.8">1</text>
<text x="12.7" y="236.3">2</text>
<text x="123.8" y="262.7">1</text>
<text x="123.8" y="259.2">2</text>
</g>
<g font-size="3.2">
<text x="116" y="35.2">3</text>
<text x="121.1" y="36.6">GND</text>
<text x="339" y="123.4">GND</text>
<text x="347.8" y="121.6">5</text>
<text x="35.1" y="143.2" transform="rotate(-90 35.1 143.2)">3</text>
<text x="42.1" y="143.2" transform="rotate(-90 42.1 143.2)">5</text>
<text x="52.7" y="143.2" transform="rotate(-90 52.7 143.2)">4</text>
<text x="239.7" y="139.6" transform="rotate(-90 239.7 139.6)">B+</text>
<text x="35.1" y="162.8" transform="rotate(-90 35.1 162.8)">2</text>
<text x="52.7" y="162.8" transform="rotate(-90 52.7 162.8)">1</text>
<text x="246" y="184.1" transform="rotate(-90 246 184.1)">B+</text>
<text x="33.3" y="224.3" transform="rotate(-90 33.3 224.3)">3</text>
<text x="40.4" y="224.3" transform="rotate(-90 40.4 224.3)">5</text>
<text x="50.9" y="224.3" transform="rotate(-90 50.9 224.3)">4</text>
<text x="33.3" y="243.9" transform="rotate(-90 33.3 243.9)">2</text>
<text x="50.9" y="243.9" transform="rotate(-90 50.9 243.9)">1</text>
</g>
<g font-size="3.2" fill="#8d2323">
<text x="220" y="105.8">2</text>
<text x="225.2" y="107.2">5V</text>
<text x="251.6" y="107.2">SDA</text>
<text x="261.5" y="105.8">3</text>
<text x="220" y="112.8">1</text>
<text x="220" y="109.3">4</text>
<text x="225.2" y="110.7">5V</text>
<text x="252.2" y="110.7">SCL</text>
<text x="261.5" y="109.3">5</text>
<text x="218" y="116.3">17</text>
<text x="225.2" y="114.2">3.3V</text>
<text x="225.2" y="117.8">3.3V</text>
<text x="251.7" y="117.8">TXO</text>
<text x="261.5" y="119.9">10</text>
<text x="261.5" y="116.3">8</text>
<text x="218" y="123.4">29</text>
<text x="225.2" y="124.8">GP5</text>
<text x="252.7" y="121.3">RXI</text>
<text x="218" y="126.9">31</text>
<text x="218" y="130.5">32</text>
<text x="225.2" y="128.3">GP6</text>
<text x="225.2" y="131.9">GP12</text>
<text x="249.7" y="131.9">MISO</text>
<text x="250" y="128.3">SCLK</text>
<text x="261.5" y="130.5">21</text>
<text x="261.5" y="126.9">23</text>
<text x="218" y="134">33</text>
<text x="218" y="137.5">36</text>
<text x="225.2" y="135.4">GP13</text>
<text x="249.7" y="135.4">MOSI</text>
<text x="261.5" y="134">19</text>
<text x="261.5" y="137.5">24</text>
<text x="218" y="141">35</text>
<text x="225.2" y="142.5">GP19</text>
<text x="225.2" y="138.9">GP16</text>
<text x="252.1" y="142.5">CE1</text>
<text x="252.1" y="138.9">CE0</text>
<text x="261.5" y="141">26</text>
<text x="218" y="144.6">38</text>
<text x="218" y="148.1">40</text>
<text x="225.2" y="146">GP20</text>
<text x="225.2" y="149.5">GP21</text>
<text x="252" y="149.5">GP4</text>
<text x="261.5" y="148.1">7</text>
<text x="218" y="151.6">37</text>
<text x="225.2" y="153">GP26</text>
<text x="250" y="153">GP17</text>
<text x="261.5" y="151.6">11</text>
<text x="261.5" y="155.2">12</text>
<text x="220" y="158.7">6</text>
<text x="225.2" y="160.1">GND</text>
<text x="247.4" y="156.6">GP18#</text>
<text x="250" y="160.1">GP22</text>
<text x="261.5" y="158.7">15</text>
<text x="218" y="165.7">14</text>
<text x="220" y="162.2">9</text>
<text x="225.2" y="163.6">GND</text>
<text x="225.2" y="167.1">GND</text>
<text x="250" y="167.1">GP24</text>
<text x="250" y="163.6">GP23</text>
<text x="261.5" y="165.7">18</text>
<text x="261.5" y="162.2">16</text>
<text x="218" y="172.8">25</text>
<text x="218" y="169.3">20</text>
<text x="225.2" y="170.7">GND</text>
<text x="250" y="170.7">GP25</text>
<text x="261.5" y="172.8">13</text>
<text x="261.5" y="169.3">22</text>
<text x="218" y="176.3">30</text>
<text x="218" y="179.8">34</text>
<text x="225.2" y="174.2">GND</text>
<text x="225.2" y="177.7">GND</text>
<text x="250" y="174.2">GP27</text>
<text x="261.5" y="179.8">27</text>
<text x="218" y="183.4">39</text>
<text x="225.2" y="181.3">GND</text>
<text x="225.2" y="184.8">GND</text>
<text x="248" y="181.3">ID_SD</text>
<text x="248.2" y="184.8">ID_SC</text>
<text x="261.5" y="183.4">28</text>
</g>
<g font-size="3.2" fill="#f00">
<text x="339.7" y="112.8">VCC</text>
<text x="347.8" y="111.1">8</text>
</g>
<g font-size="1.8" fill="#00f">
<text x="66.5" y="33.1">3</text>
<text x="69.1" y="33.1">5V</text>
<text x="66.5" y="36.6">1 GND</text>
<text x="66.8" y="40.5">2 GND</text>
</g>
<g font-size="1.4" fill="#238d23">
<text x="154.7" y="107.2" transform="rotate(-90 154.7 107.2)">G</text>
<text x="151.5" y="111.8" transform="rotate(-90 151.5 111.8)">D</text>
<text x="158.9" y="111.4" transform="rotate(-90 158.9 111.4)">S</text>
<text x="151.5" y="161.1" transform="rotate(-90 151.5 161.1)">D</text>
<text x="154.7" y="156.6" transform="rotate(-90 154.7 156.6)">G</text>
<text x="158.9" y="160.8" transform="rotate(-90 158.9 160.8)">S</text>
<text x="52.7" y="173.5">D</text>
<text x="56.9" y="176.7">G</text>
<text x="52.8" y="180.9">S</text>
<text x="339.5" y="190.1" transform="rotate(-90 339.5 190.1)">G</text>
<text x="335.3" y="194.3" transform="rotate(-90 335.3 194.3)">S</text>
<text x="342.7" y="194.7" transform="rotate(-90 342.7 194.7)">D</text>
<text x="154.7" y="206" transform="rotate(-90 154.7 206)">G</text>
<text x="151.5" y="210.5" transform="rotate(-90 151.5 210.5)">D</text>
<text x="158.9" y="210.2" transform="rotate(-90 158.9 210.2)">S</text>
<text x="50.9" y="252.9">D</text>
<text x="55.1" y="256">G</text>
<text x="154.7" y="253.6" transform="rotate(-90 154.7 253.6)">G</text>
<text x="158.9" y="257.8" transform="rotate(-90 158.9 257.8)">S</text>
<text x="51" y="260.3">S</text>
<text x="151.5" y="258.2" transform="rotate(-90 151.5 258.2)">D</text>
</g>
</svg>
